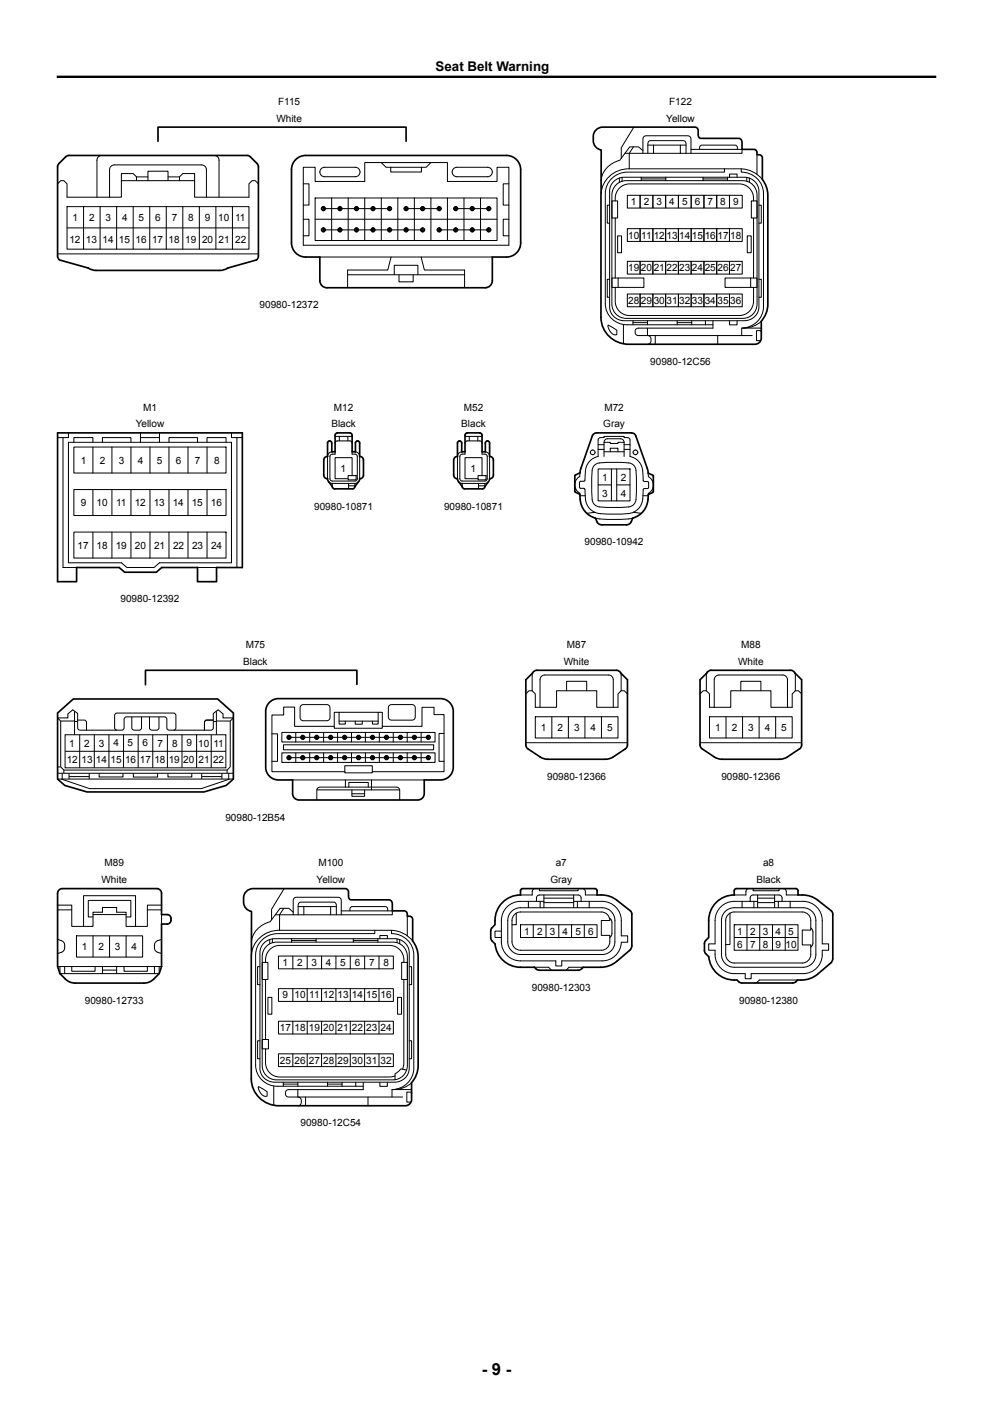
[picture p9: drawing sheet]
<svg xmlns="http://www.w3.org/2000/svg" width="210mm" height="297mm" viewBox="0 0 210 297" stroke-linecap="round" stroke-linejoin="round" font-family="sans-serif">
<g fill="none" stroke="#000" stroke-width=".21">
<path d="M12.2 38.9l.6-.7h.7l.7 .7v2.8h11.5v-3.5h15.5v3.5h11.5v-2.8l.6-.7h.7l.6 .7M21.5 32.9a1 1 0 0 0-1 1v7.8M28.9 38.2v-.8l-.7-.7h-2.5v1.5M28.9 37.4h2.4M31.3 38.2v-2h4.2v2M35.5 37.4h2.5M38 38.2v-.8l.7-.7h2.5v1.5M45.3 32.9a1 1 0 0 1 1 1v7.8M64.1 35.4h2.5v3h10.5v-4h17.5v4h10.5v-3h2.5v16.5h-43.5zM64.1 38.9h1.2v4.5h-1.2M67.9 35.7l.7-.3h6.5a1 1 0 0 1 1 1 1 1 0 0 1-1 1h-6.5a1 1 0 0 1-.9-.6 1 1 0 0 1 .2-1.1zM80.6 34.4l1 1h8.5l1-1"/>
<path d="M82.6 35.4v1h6.5v-1M95.9 35.7l.7-.3h6.5a1 1 0 0 1 1 1 1 1 0 0 1-1 1h-6.5a1 1 0 0 1-.9-.6 1 1 0 0 1 .2-1.1zM107.6 38.9h-1.2v4.5h1.2M129.6 38.6a3.2 3.2 0 0 1 2.4-1.1h25.4a3 3 0 0 1 3.1 2.9v24.5a3 3 0 0 1-3.1 2.9h-25.4a3 3 0 0 1-3.1-2.9v-24.5l.1-.7zM130.5 38.9l1.2-.6 .7-.1h24.7a3 3 0 0 1 3 3.1v23a3 3 0 0 1-3 3h-24.7a3 3 0 0 1-3-3v-23a3.1 3.1 0 0 1 1.1-2.4zM131 37.7v.9M131.6 37.5v.8M134 31.1l-.9 1.3v3.3M134 26.9l-2.6 4.3v2.3M135.6 37.9h5.2M135.6 37.5v.7M136 31.9l-1-.8h-1.8l-2.1 2.8a5 5 0 0 0-4 4.4"/>
<path d="M136 32.4v-3a.67 .67 0 0 1 .6-.7h8.9a.67 .67 0 0 1 .6 .7v3M137 32.4v-2a.62 .62 0 0 1 .5-.6h7a.62 .62 0 0 1 .6 .6v2M137 30.7h8.1M138.2 30.7v1.7M140.8 37.5v.7M143.9 30.7v1.7M146.1 31.6h10.8v.8h-24.7M148 31.6v-.7l.5-.2h6.9l.5 .2v.7M148.7 37.5v.7M148.7 37.9h5.2M153.2 35.7v.7h-20.5a4.6 4.6 0 0 0-4.7 4.5v23.3a4.5 4.5 0 0 0 4.7 4.5h18.1M153.9 37.5v.7"/>
<path d="M154.3 37.5v-.7h1.6v.7M156.8 35.7v.7a4.6 4.6 0 0 1 4.7 4.5v24a4.6 4.6 0 0 1-4.6 4.5v1.6M157.9 37.5v.8M158.5 37.7v.9M160.1 32.7v4.2M161.2 38a6 6 0 0 0-4.7-2.3h-23.5a5.8 5.8 0 0 0-5.9 5.3M12.2 53.7h42.4M14.2 43.7h38.5v9h-38.5zM14.2 48.2h38.5M17.7 43.7v9M21.2 43.7v9M23.2 41.7v-5.8a1 1 0 0 1 1-1h18.5a1 1 0 0 1 1 1v5.8"/>
<path d="M24.7 43.7v9M28.2 43.7v9M31.7 43.7v9M35.2 43.7v9M38.7 43.7v9M42.2 43.7v9M45.7 43.7v9M49.2 43.7v9M64.1 46.4h1.2v3.5h-1.2M66.6 41.9h38.5v9h-38.5zM66.6 46.4h38.5M67.6 54.4h36.5"/>
<path d="M68.3 44.4v-.6h.2v.6M68.3 48.9v-.6h.2v.6M68.4 44.1h14M68.4 48.6h21M70.1 41.9v9M71.8 44.4v-.6h.2v.6M71.8 48.9v-.6h.2v.6M73.5 58.1h24.7M73.6 41.9v9M75.3 44.4v-.6h.2v.6M75.3 48.9v-.6h.2v.6M77.1 41.9v9"/>
<path d="M78.8 44.4v-.6h.2v.6M78.8 48.9v-.6h.2v.6M80.6 41.9v9M82.3 44.4v-.6h.2v.6M82.3 48.9v-.6h.2v.6M82.7 54.4l-.7 2.7h-8.5v3.8M83.4 58.1v-2h5v2M84.1 41.9v9M84.4 58.1v1.5h3v-1.5M85.8 44.4v-.6h.2v.6M85.8 48.9v-.6h.2v.6M85.9 44.1h7"/>
<path d="M87.6 41.9v9M89.1 54.4l.7 2.7h8.4v3.8M89.3 44.4v-.6h.2v.6M89.3 48.9v-.6h.2v.6M91.1 41.9v9M92.8 44.4v-.6h.2v.6M92.8 48.9v-.6h.2v.6M92.9 48.6h10.5M94.6 41.9v9M96.3 44.4v-.6h.2v.6M96.3 48.9v-.6h.2v.6M96.4 44.1h7"/>
<path d="M98.1 41.9v9M99.8 44.4v-.6h.2v.6M99.8 48.9v-.6h.2v.6M100.3 48.6a.45 .45 0 0 1-.6 .4 .45 .45 0 0 1-.2-.7 .45 .45 0 0 1 .8 .1v.2M100.3 44.1a.45 .45 0 0 0-.6-.4 .45 .45 0 0 0-.2 .7 .45 .45 0 0 0 .8 0v-.3M101.6 41.9v9M103.3 44.4v-.6h.2v.6M103.3 48.9v-.6h.2v.6M107.6 46.4h-1.2v3.5h1.2M128.9 43.4h-.5v3.8h.5M128.9 59.1h-.5v3.8h.5M129.4 58.8h6.8v2h-6.8z"/>
<path d="M129.4 42.5h1.2v3.6h-1.2zM130.1 42.5a3.1 3.1 0 0 1 3-3.6h23.3a3.1 3.1 0 0 1 3 3.6M130.1 46.1v12.7M130.6 49.9h.8v3.6h-.8zM130.7 58.8v2M132.7 41.3h2.7v2.7h-2.7zM132.7 48.4h2.7v2.7h-2.7zM132.7 55.3h2.7v2.7h-2.7zM135.4 41.3h2.7v2.7h-2.7zM135.4 48.4h2.7v2.7h-2.7zM135.4 55.3h2.7v2.7h-2.7zM138.1 41.3h2.7v2.7h-2.7z"/>
<path d="M138.1 48.4h2.7v2.7h-2.7zM138.1 55.3h2.7v2.7h-2.7zM140.8 41.3h2.7v2.7h-2.7zM140.8 48.4h2.7v2.7h-2.7zM140.8 55.3h2.7v2.7h-2.7zM143.5 41.3h2.7v2.7h-2.7zM143.5 48.4h2.7v2.7h-2.7zM143.5 55.3h2.7v2.7h-2.7zM146.2 41.3h2.7v2.7h-2.7zM146.2 48.4h2.7v2.7h-2.7zM146.2 55.3h2.7v2.7h-2.7zM148.9 41.3h2.7v2.7h-2.7z"/>
<path d="M148.9 48.4h2.7v2.7h-2.7zM148.9 55.3h2.7v2.7h-2.7zM151.6 41.3h2.7v2.7h-2.7zM151.6 48.4h2.7v2.7h-2.7zM151.6 55.3h2.7v2.7h-2.7zM153.3 58.8h6.8v2h-6.8zM154.3 41.3h2.7v2.7h-2.7zM154.3 48.4h2.7v2.7h-2.7zM154.3 55.3h2.7v2.7h-2.7zM158 49.9h.9v3.6h-.9zM158.8 58.8v2M158.9 42.5h1.2v3.6h-1.2z"/>
<path d="M159.4 46.1v12.7M160.5 43.4h.5v3.8h-.5M160.5 59.1h.5v3.8h-.5M128.6 68.8l1.8 1.1v.9a1.61 1.61 0 0 1-1.8-1.6zM130.1 60.8v2.9a3 3 0 0 0 3 3h23.3a3 3 0 0 0 3-3v-2.9M131.8 68.6v4.1M132.7 62.2h2.7v2.7h-2.7zM133.9 68.3h3M133.9 67.8v.9M135.4 62.2h2.7v2.7h-2.7zM136.9 67.8v.9M136.9 69.4v1.6"/>
<path d="M137 71h22.1M138.1 62.2h2.7v2.7h-2.7zM138.6 71v1.8M140.8 62.2h2.7v2.7h-2.7zM143.2 67.8v.9M143.2 68.3h3.1M143.5 62.2h2.7v2.7h-2.7zM146.2 62.2h2.7v2.7h-2.7zM146.3 67.8v.9M148.9 62.2h2.7v2.7h-2.7zM149.2 67.8v.9M150.8 67.9v1.5h-15.8a.79 .79 0 0 0-.7 .8 .79 .79 0 0 0 .7 .8h2a.96 .96 0 0 1 .7 .9 .96 .96 0 0 1-.7 .9"/>
<path d="M151.6 62.2h2.7v2.7h-2.7zM151.8 71v1.8M154.3 62.2h2.7v2.7h-2.7zM154.3 67.9v.8h1.6v-.8M157 69.4h4M161 68l-.9 .6-1.1 .5-1.9 .3M161 69.9h-1v2.2h.8M13.3 92.6v27.5h2.9M14.5 91.6v1h-2.3M14.5 93.6h34.5v25.5h-15.3l-1.1 1h-5.8l-1.1-1h-11.2zM15.6 94.6h32.2v5.5h-32.2zM15.6 93.6v-1h4v1"/>
<path d="M19.6 94.6v5.5M21.7 93.6v-1h6v1M23.7 94.6v5.5M27.7 94.6v5.5M29.7 92.6h4M29.7 91.6v2M31.7 94.6v5.5M33.7 91.6v2M35.7 93.6v-1h6.1v1M35.7 94.6v5.5M39.8 94.6v5.5M43.8 93.6v-1h4v1"/>
<path d="M43.8 94.6v5.5M49 91.6v1h2.3M50.1 92.6v27.5M69.3 96.6v4.7M70.2 95.6a.99 .99 0 0 0-.9 1M70.9 95.6v.5h-.9l-.2 .5v4.9l.5 .3h4.8l.4-.3 .1-.2v-4.7l-.3-.5h-.8v-.5M70.9 92.3h3.6M71.8 92.3v1M73.6 92.3v1M74.5 93.8l-.3-.5h-.2h-2.6l-.5 .2v.3M75.2 95.6a.99 .99 0 0 1 .9 1v4.7M96.7 96.6v4.7"/>
<path d="M97.6 95.6a.99 .99 0 0 0-.9 1M98.3 95.6v.5h-.8l-.3 .5v4.7l.1 .2 .4 .3h4.8l.5-.3v-4.9l-.2-.5h-.3M98.3 92.3h3.6M99.2 92.3v1M101 92.3v1M101.9 93.8l-.2-.5h-.3h-2.6l-.4 .2-.1 .3M101.9 95.6v.5h.6M102.6 95.6a.99 .99 0 0 1 .9 1v4.7M125.9 98.3a11.3 11.3 0 0 1 4.7-.5h.8a3.4 3.4 0 0 1 2.8 .8 12 12 0 0 1 .4 4.7v.8a3.4 3.4 0 0 1-.8 2.8 11.5 11.5 0 0 1-4.7 .5l-.7-.1a3.4 3.4 0 0 1-2.8-.7 11.9 11.9 0 0 1-.5-4.8v-.7a3.5 3.5 0 0 1 .8-2.8zM126.5 99.2h6.7v6.8h-6.7zM126.5 94.1h1.2M126.5 95.1h1.2"/>
<path d="M126.6 92.8l.4-.2h.6l.2-.3h4.1l.2 .3h.9l.2 .5v3.5a3.7 3.7 0 0 1 2.8 4.2l.1 1 .8 .1 .3 .2-.1 1.2-.8 .1-.3 .2a7.2 7.2 0 0 1-.8 3.8 4.4 4.4 0 0 1-3.9 1.3 17.5 17.5 0 0 1-5.7-.4 4 4 0 0 1-1.9-3.9l-.1-1-.8-.1-.2-.2v-1.2l.9-.1 .2-.2a7.6 7.6 0 0 1 .7-3.7 3.3 3.3 0 0 1 2.1-1.3zM127.7 93.6a.75 .75 0 0 1 .8-.8h2.7a.75 .75 0 0 1 .8 .8M127.7 95.6h4.3M129.1 95.6v-.8h1.6v.8M129.3 99.2v6.8M130.4 99.2v6.8M132 94.1h1.2M132 95.1h1.2M132 96.6v-3h-1.3v.2h-1.6v-.2h-1.4v3M15.6 103.6h32.2v5.5h-32.2zM15.6 112.6h32.2v5.5h-32.2zM19.6 103.6v5.5"/>
<path d="M19.6 112.6v5.5M23.7 103.6v5.5M23.7 112.6v5.5M27.7 103.6v5.5M27.7 112.6v5.5M31.7 103.6v5.5M31.7 112.6v5.5M35.7 103.6v5.5M35.7 112.6v5.5M39.8 103.6v5.5M39.8 112.6v5.5M43.8 103.6v5.5"/>
<path d="M43.8 112.6v5.5M69.6 102l.7 .3M70.3 102.3h4.8M70.3 102.3v.6M73.6 100.6h1.7v.9h-1.7zM73.7 102.3v1.1M73.7 102.8h1.4M74.5 100.6v-3.8h-3.6v4.5h2.7M75.1 102.3v.6M75.8 102l-.7 .3M97 102l.7 .3M97.7 102.3h4.8"/>
<path d="M97.7 102.3v.6M101.1 100.6h1.7v.9h-1.7zM101.2 102.8h1.3M101.2 102.3v1.1M101.9 100.6v-3.8h-3.6v4.5h2.8M102.5 102.3v.6M103.2 102l-.7 .3M122.6 104.9h1.2M122.7 100a1.04 1.04 0 0 1-.5 1.1 2.19 2.19 0 0 0 .4 3.3v.2M125.8 108.4l-1.7 .2M126.5 102.6h2.8M130.4 102.6h2.8"/>
<path d="M133.8 109.6l-3.9 .3-4-.3M133.9 108.4l1.7 .2M136 104.9h1.1M137.1 100.1v.2a.64 .64 0 0 0 .5 .9 2.13 2.13 0 0 1-.5 3.3v.1M41.8 120.1h4M12.8 152.5l-.6-.6h2.2v-.9l1-.9 1 .8v3.1l.3 .4 .2 .1 9.1-.1 .2-.4 .1-2.1 .4-.3 8.3 .1 .3 .4 .1 2.1 .4 .3h8.8l.4-.3 .1-.2v-3.1l1-.8 1.1 .9v.9h2.2l-.7 .6M12.8 152.5h3M12.8 152.5v9.7M13.8 155.4h34v7h-34zM13.8 158.9h34M15.8 150.4v5M15.8 152.6h.6"/>
<path d="M16.4 152.3h1.4l.4 .3 .1 1.9M16.9 155.4v7M19.9 155.4v7M23 155.4v7M24.7 154.5l-.2-.1-.3-.4v-2.7l.1-.2 .4-.3 12.3 .1 .2 .4v2.7l-.1 .2-.4 .3M26.1 155.4v7M27.9 151.6v2.4l.2 .4 .3 .1h1l.5-.3v-2.6M29.2 155.4v7M31.6 151.6v2.4l.3 .4 .2 .1h1l.5-.3v-2.6M32.3 155.4v7M35.4 155.4v7M38.5 155.4v7"/>
<path d="M41.6 155.4v7M44.7 155.4v7M45.1 152.3h-1.4l-.4 .3-.1 1.9M45.1 152.6h.7M45.8 152.5h2.9M45.8 150.4v5M48.7 152.5v9.7l-.7 .7M57.5 155.2h1.2v5.8h-1.2M59.6 154.9h32.4v2.1h-32.4zM59.6 159.3h32.4v2h-32.4zM59.9 157.6h31.8v1h-31.8zM61 156.3v-.6h.2v.6"/>
<path d="M61.1 156h29.5M62.6 154.9v2.1M62.6 159.3v2M63.7 149.2l.4-.2h5a.67 .67 0 0 1 .7 .7v2.1a.67 .67 0 0 1-.7 .7h-5a.67 .67 0 0 1-.6-.7v-2.1zM63.9 156.3v-.6h.2v.6M65.5 154.9v2.1M65.5 159.3v2M66.9 156.3v-.6h.2v.6M68.4 154.9v2.1M68.4 159.3v2M69.8 156.3v-.6h.2v.6M70.7 150.7h10.2v3.4h-10.2z"/>
<path d="M70.7 153.6h-8.4v-4h-2.3v1.6h-2.5v12h15.4M71.4 154.9v2.1M71.4 159.3v2M71.7 150.7v2.5h1.3v-.7M71.7 152.5h8.3M72.8 156.3v-.6h.2v.6M74.3 154.9v2.1M74.3 159.3v2M75.1 152.5v.7h1.5v-.7M75.7 156.3v-.6h.2v.6M77.3 154.9v2.1M77.3 159.3v2"/>
<path d="M78.7 156.3v-.6h.2v.6M80 150.7v2.5h-1.2v-.7M80.2 154.9v2.1M80.2 159.3v2M80.9 153.6h8.3v-4h2.6v1.6h2.1v12h-15.2M81.6 156.3v-.6h.2v.6M82.3 149.2l.5-.2h4.3a.67 .67 0 0 1 .7 .7v2a.68 .68 0 0 1-.7 .6h-4.3a.67 .67 0 0 1-.7-.6v-2zM83.2 154.9v2.1M83.2 159.3v2M84.6 156.3v-.6h.2v.6M86.1 154.9v2.1M86.1 159.3v2"/>
<path d="M87.5 156.3v-.6h.2v.6M89.1 154.9v2.1M89.1 159.3v2M90.5 156.3v-.6h.2v.6M93.9 155.2h-1.1v5.8h1.1M111.2 146.8l.7-.7h.6l.7 .7v2.8h4.5v-3.5h8.5v3.5h4.5v-2.8l.7-.7h.6l.7 .7M111.2 157.1h21.5M112.6 142.4l-.1 3.7M113.2 151.6h17.5v4.5h-17.5zM114.2 149.6v-5.8a1 1 0 0 1 1-1h13.5a1 1 0 0 1 1 1v5.8M116.7 151.6v4.5M119.8 146.1v-2h4.3v2"/>
<path d="M120.2 151.6v4.5M123.7 151.6v4.5M127.2 151.6v4.5M131.3 142.4l.1 3.7M148 146.8l.7-.7h.7l.6 .7v2.8h4.5v-3.5h8.5v3.5h4.5v-2.8l.7-.7h.7l.6 .7M148 157.1h21.5M149.5 142.4l-.1 3.7M150 151.6h17.5v4.5h-17.5zM151 149.6v-5.8a1 1 0 0 1 1-1h13.5a1 1 0 0 1 1 1v5.8M153.5 151.6v4.5M156.7 146.1v-2h4.2v2M157 151.6v4.5"/>
<path d="M160.5 151.6v4.5M164 151.6v4.5M168.1 142.4l.1 3.7M12.2 163.6h37.2M12.2 164.8h37.2M12.2 162.2h.6M12.8 162.2l.7 .7M13 164.8l5.9 2h23.7l6-2M13.2 163.6v1.2M13.5 162.9h34.5M13.5 162.9v.7M14.6 163.6v1.2"/>
<path d="M14.6 164.3h4.3M18.9 163.6v1.2M21 163.6v.8h5v-.8M28.2 163.6v.8h5.1v-.8M35.5 163.6v.8h5.1v-.8M42.7 164.3h4.2M42.7 163.6v1.2M46.9 163.6v1.2M48 162.9v.7M48.4 163.6v1.2M61 160.6v-.6h.2v.6M61.1 160.3h29.5"/>
<path d="M61.9 165h27.8M63.9 160.6v-.6h.2v.6M66.9 160.6v-.6h.2v.6M67 169.2v-2a.68 .68 0 0 1 .7-.7h16.2a.68 .68 0 0 1 .6 .7v2M67 167.1h17.5M69.8 160.6v-.6h.2v.6M72.8 160.6v-.6h.2v.6M72.9 162h5.8v1.5h-5.8zM73 165v1.5M73.8 166.5v-1h4.1v1M74.4 167.1v1.4h2.7v-1.4M74.4 167.9h2.7"/>
<path d="M75.7 160.6v-.6h.2v.6M78.6 165v2.1M78.7 160.6v-.6h.2v.6M81.6 160.6v-.6h.2v.6M84.6 160.6v-.6h.2v.6M87.5 160.6v-.6h.2v.6M90.5 160.6v-.6h.2v.6M12.2 198.7a1.55 1.55 0 0 1 1.4 .9l.1 .3a1.24 1.24 0 0 1-.7 1.5l-.8 .3M12.2 191.5h3v4.5h2.5M12.2 192.5h3M16.2 198h14v4.5h-14zM17.7 196h2v-3h2v-1h3v1h2v3h2"/>
<path d="M17.7 196v-6.5h11v6.5M19.7 194h-1v-3.5h9v3.5h-1M19.7 198v4.5M19.7 193.5h7M23.2 198v4.5M26.7 198v4.5M31.2 192.5h3M34.2 198.7a1.55 1.55 0 0 0-1.5 .9v.3a1.24 1.24 0 0 0 .6 1.5l.9 .3M34.2 191.5h-3v4.5h-2.5M34.2 193.5v2M55.7 199.7a3.2 3.2 0 0 1 2.4-1.1h25.3a3 3 0 0 1 3.1 2.9v24.5a3 3 0 0 1-3.1 2.9h-25.3a3 3 0 0 1-3.1-2.9v-24.5l.1-.7zM56.6 200l1.2-.6 .6-.1h24.7a3 3 0 0 1 3 3v23.1a3 3 0 0 1-3 3h-24.7a3 3 0 0 1-3-3v-23.1a3.1 3.1 0 0 1 1.2-2.3z"/>
<path d="M57 198.7v1M57.6 198.6v.8M60 192.1l-.9 1.4v3.3M60.1 188l-2.7 4.3v2.3M61.7 198.9h5.1M61.7 198.6v.7M62 192.9l-.9-.8h-1.9l-2.1 2.9a5 5 0 0 0-3.9 4.4M62 193.5v-3a.67 .67 0 0 1 .7-.7h8.8a.67 .67 0 0 1 .7 .7v3M63.1 193.5v-2a.62 .62 0 0 1 .5-.7h7a.62 .62 0 0 1 .5 .7v2M63.1 191.8h8M64.3 191.8v1.7M66.8 198.6v.7"/>
<path d="M69.9 191.8v1.7M72.2 192.7h10.8v.8h-24.8M74 192.7l.1-.7 .4-.2h7l.4 .2 .1 .7M74.7 198.6v.7M74.7 198.9h5.2M79.3 196.8v.7h-20.5a4.6 4.6 0 0 0-4.7 4.5v23.3a4.5 4.5 0 0 0 4.7 4.5h18M79.9 198.6v.7M80.3 198.6v-.7h1.6v.7M82.8 196.8v.7a4.6 4.6 0 0 1 4.7 4.5v24a4.6 4.6 0 0 1-4.6 4.5v1.6M84 198.6v.8M84.5 198.8v.8M86.1 193.8v4.2"/>
<path d="M87.3 199.1a6 6 0 0 0-4.7-2.3h-23.6a5.8 5.8 0 0 0-5.9 5.3M106 197h-1.3v1.3h1.3M108 193a2.69 2.69 0 0 1 2.1-1h17.2a2.7 2.7 0 0 1 2.7 2.7v4.5a2.7 2.7 0 0 1-2.7 2.7h-17.2a2.7 2.7 0 0 1-2.7-2.7v-4.5l.1-.6zM108.8 193.4l.8-.4 .5-.1h17.1a1.8 1.8 0 0 1 1.8 1.8h-1.8v3.2h1.8a2.61 2.61 0 0 1-.9 2.9l-.9 .2h-17.1a1.8 1.8 0 0 1-1.8-1.8v-4.5v-.5zM109.2 193.2v2.4h-.9M110.1 195.6h16.2v2.7h-16.2zM111.7 190.7v1.3M112.8 195.6v2.7M113.2 188a.63 .63 0 0 0-.6 .6v.7h-2.5M113.5 190.7v-.7a.63 .63 0 0 1 .6-.7h8.2a.63 .63 0 0 1 .6 .7v.7M114.1 188v.4h8.2v-.4M114.2 190.7v1.3"/>
<path d="M115 190.7h-4.9a4 4 0 0 0-4.1 4v4.5a4 4 0 0 0 4.1 4.1h7.4v1h1.3v-1h8.5a4 4 0 0 0 4.1-4h1.3v-1.3h-1.3v-3.3a4 4 0 0 0-4.1-4h-6M115 190.9h6.3M115 189.3v2.7M115 190h6.3M115.5 195.6v2.7M118.2 195.6v2.7M120.9 195.6v2.7M121.3 189.3v2.7M122.1 190.7v1.3M123.2 188a.63 .63 0 0 1 .6 .6v.7h2.5M123.6 195.6v2.7M124.6 190.7v1.3"/>
<path d="M128.9 194.2l.4 .4 .1 .5v2.6l-.4 .6M153.2 193a2.69 2.69 0 0 1 2.1-1h14.5a2.7 2.7 0 0 1 2.7 2.7v7.2a2.7 2.7 0 0 1-2.7 2.7h-14.5a2.7 2.7 0 0 1-2.7-2.7v-7.2v-.6zM154 193.4l.8-.4 .5-.1h14.4a1.8 1.8 0 0 1 1.8 1.8v2h-1.8v3.2h1.8a3.5 3.5 0 0 1-.6 3.3l-.8 .4-.4 .1h-14.4a1.8 1.8 0 0 1-1.8-1.8v-7.2v-.5zM154.4 193.2v6.6h-.9M155.3 195.6h13.5v5.4h-13.5zM155.3 198.3h13.5M156.9 190.7v1.3M158 195.6v5.4M158.4 188a.63 .63 0 0 0-.7 .6v.7h-2.4M158.6 190.7v-.7a.63 .63 0 0 1 .7-.7h5.5a.63 .63 0 0 1 .6 .7v.7M159.3 188v.4h5.5v-.4M159.4 190.7v1.3"/>
<path d="M160.2 190.7h-4.9a4 4 0 0 0-4.1 4v5h-1.3v1.3h1.3a4.2 4.2 0 0 0 4.1 5h2.3v1h1.3v-1h10.9a4.2 4.2 0 0 0 4.1-5h1.3v-1.3h-1.3v-5a4 4 0 0 0-4.1-4h-6M160.2 190.9h3.6M160.2 190h3.6M160.2 189.3v2.7M160.7 195.6v5.4M163.4 195.6v5.4M163.8 189.3v2.7M164.6 190.7v1.3M165.7 188a.63 .63 0 0 1 .6 .6v.7h2.5M166.1 195.6v5.4M167.1 190.7v1.3M171.5 196.3l.4 .6v2.6l-.1 .5-.3 .3"/>
<path d="M12.2 204.5h22M12.7 204.5v1.5h21v-1.5M13.7 204.5v1.5M15.2 204.5v1h4.9v-1M21.7 205.2h3M21.7 204.5v1.5M24.7 204.5v1.5M26.2 204.5v1h5v-1M32.7 204.5v1.5M55 204.5h-.5v3.8h.5M55.4 219.9h1.4v2h-1.4zM55.4 203.6h1.3v3.6h-1.3z"/>
<path d="M56.2 203.6a3.1 3.1 0 0 1 3-3.6h23.2a3.1 3.1 0 0 1 3 3.6M56.2 207.2v12.7M56.7 211h.8v3.5h-.8zM58.9 202.2h24.3v2.7h-24.3zM58.9 209.1h24.3v2.7h-24.3zM58.9 216h24.3v2.7h-24.3zM61.9 202.2v2.7M61.9 209.1v2.7M61.9 216v2.7M65 202.2v2.7M65 209.1v2.7M65 216v2.7"/>
<path d="M68 202.2v2.7M68 209.1v2.7M68 216v2.7M71 202.2v2.7M71 209.1v2.7M71 216v2.7M74.1 202.2v2.7M74.1 209.1v2.7M74.1 216v2.7M77.1 202.2v2.7M77.1 209.1v2.7M77.1 216v2.7"/>
<path d="M80.2 202.2v2.7M80.2 209.1v2.7M80.2 216v2.7M84.1 211h.8v3.5h-.8zM84.9 203.6h1.2v3.6h-1.2zM85.4 207.2v17.6l-.3 1.4M86.5 204.5h.5v3.8h-.5M113 204.6h3l.6 .6M123.3 204.6h-3l-.6 .6M168.7 207.3h-8.1l-.6 .5-.4 .1M54.7 229.9l1.8 1v1a1.61 1.61 0 0 1-1.8-1.6zM55 220.2h-.5v3.8h.5"/>
<path d="M56.2 221.9v2.9a3 3 0 0 0 3 3h23.2l1.1-.2M57.9 229.7v4.1M58.9 222.9h24.3v2.7h-24.3zM59.9 229.3h3.1M59.9 228.9v.9M61.9 222.9v2.7M63 228.9v.9M63 230.5v1.6M63.1 232.1h22M64.6 232.1v1.8M65 222.9v2.7M68 222.9v2.7"/>
<path d="M69.3 228.9v.9M69.3 229.3h3M71 222.9v2.7M72.3 228.9v.9M74.1 222.9v2.7M75.2 228.9v.9M76.8 228.9v1.6h-15.8a.79 .79 0 0 0-.6 .8 .79 .79 0 0 0 .6 .8h2.1a.96 .96 0 0 1 .6 .9 .96 .96 0 0 1-.6 .9M77.1 222.9v2.7M77.8 232.1v1.8M80.2 222.9v2.7M80.3 229v.8h1.6v-.8M83.1 230.5h3.9"/>
<path d="M86 226.4l-1.2-.3-1.3 1.1v1.2M86.5 220.2h.5v3.8h-.5M87 229.1l-.9 .6-1 .5-1.9 .3M87 231h-1v2.1h.9"/>
<circle cx="68.4" cy="48.6" r=".45"/>
<circle cx="68.4" cy="48.6" r=".34"/>
<circle cx="68.4" cy="44.1" r=".45"/>
<circle cx="68.4" cy="44.1" r=".34"/>
<circle cx="71.9" cy="48.6" r=".45"/>
<circle cx="71.9" cy="48.6" r=".34"/>
<circle cx="71.9" cy="44.1" r=".45"/>
<circle cx="71.9" cy="44.1" r=".34"/>
<circle cx="75.4" cy="48.6" r=".45"/>
<circle cx="75.4" cy="48.6" r=".34"/>
<circle cx="75.4" cy="44.1" r=".45"/>
<circle cx="75.4" cy="44.1" r=".34"/>
<circle cx="78.9" cy="48.6" r=".45"/>
<circle cx="78.9" cy="48.6" r=".34"/>
<circle cx="78.9" cy="44.1" r=".45"/>
<circle cx="78.9" cy="44.1" r=".34"/>
<circle cx="82.4" cy="48.6" r=".45"/>
<circle cx="82.4" cy="48.6" r=".34"/>
<circle cx="82.4" cy="44.1" r=".45"/>
<circle cx="82.4" cy="44.1" r=".34"/>
<circle cx="85.9" cy="48.6" r=".45"/>
<circle cx="85.9" cy="48.6" r=".34"/>
<circle cx="85.9" cy="44.1" r=".45"/>
<circle cx="85.9" cy="44.1" r=".34"/>
<circle cx="89.4" cy="48.6" r=".45"/>
<circle cx="89.4" cy="48.6" r=".34"/>
<circle cx="89.4" cy="44.1" r=".45"/>
<circle cx="89.4" cy="44.1" r=".34"/>
<circle cx="92.9" cy="48.6" r=".45"/>
<circle cx="92.9" cy="48.6" r=".34"/>
<circle cx="92.9" cy="44.1" r=".45"/>
<circle cx="92.9" cy="44.1" r=".34"/>
<circle cx="96.4" cy="48.6" r=".45"/>
<circle cx="96.4" cy="48.6" r=".34"/>
<circle cx="96.4" cy="44.1" r=".45"/>
<circle cx="96.4" cy="44.1" r=".34"/>
<circle cx="99.9" cy="48.6" r=".34"/>
<circle cx="99.9" cy="44.1" r=".34"/>
<circle cx="103.4" cy="48.6" r=".45"/>
<circle cx="103.4" cy="48.6" r=".34"/>
<circle cx="103.4" cy="44.1" r=".45"/>
<circle cx="103.4" cy="44.1" r=".34"/>
<circle cx="125.3" cy="95.7" r=".5"/>
<circle cx="134.4" cy="95.7" r=".5"/>
<circle cx="61.1" cy="156" r=".45"/>
<circle cx="61.1" cy="156" r=".35"/>
<circle cx="64" cy="156" r=".45"/>
<circle cx="64" cy="156" r=".35"/>
<circle cx="67" cy="156" r=".45"/>
<circle cx="67" cy="156" r=".35"/>
<circle cx="69.9" cy="156" r=".45"/>
<circle cx="69.9" cy="156" r=".35"/>
<circle cx="72.9" cy="156" r=".45"/>
<circle cx="72.9" cy="156" r=".35"/>
<circle cx="75.8" cy="156" r=".45"/>
<circle cx="75.8" cy="156" r=".35"/>
<circle cx="78.8" cy="156" r=".45"/>
<circle cx="78.8" cy="156" r=".35"/>
<circle cx="81.7" cy="156" r=".35"/>
<circle cx="81.7" cy="156" r=".45"/>
<circle cx="84.7" cy="156" r=".45"/>
<circle cx="84.7" cy="156" r=".35"/>
<circle cx="87.6" cy="156" r=".45"/>
<circle cx="87.6" cy="156" r=".35"/>
<circle cx="90.6" cy="156" r=".35"/>
<circle cx="90.6" cy="156" r=".45"/>
<circle cx="61.1" cy="160.3" r=".45"/>
<circle cx="61.1" cy="160.3" r=".35"/>
<circle cx="64" cy="160.3" r=".45"/>
<circle cx="64" cy="160.3" r=".35"/>
<circle cx="67" cy="160.3" r=".45"/>
<circle cx="67" cy="160.3" r=".35"/>
<circle cx="69.9" cy="160.3" r=".45"/>
<circle cx="69.9" cy="160.3" r=".35"/>
<circle cx="72.9" cy="160.3" r=".45"/>
<circle cx="72.9" cy="160.3" r=".35"/>
<circle cx="75.8" cy="160.3" r=".45"/>
<circle cx="75.8" cy="160.3" r=".35"/>
<circle cx="78.8" cy="160.3" r=".45"/>
<circle cx="78.8" cy="160.3" r=".35"/>
<circle cx="81.7" cy="160.3" r=".35"/>
<circle cx="81.7" cy="160.3" r=".45"/>
<circle cx="84.7" cy="160.3" r=".45"/>
<circle cx="84.7" cy="160.3" r=".35"/>
<circle cx="87.6" cy="160.3" r=".45"/>
<circle cx="87.6" cy="160.3" r=".35"/>
<circle cx="90.6" cy="160.3" r=".35"/>
<circle cx="90.6" cy="160.3" r=".45"/>
</g>
<g fill="none" stroke="#000" stroke-width=".35">
<path d="M13.9 33.2l.7-.3h37.6l.5 .1 1.7 1.6 .2 .7v18.9l-.1 .4-.3 .4-6 1.7-1 .4-.7 .1h-26.5l-7.4-2.2-.3-.4-.1-.4v-18.9l.3-.7zM33.4 29.9v-3h52.5v3M62.3 34a2.99 2.99 0 0 1 2.3-1.1h42.5a3 3 0 0 1 3 3v15.5a3 3 0 0 1-3 3h-3v5a1.5 1.5 0 0 1-1.5 1.5h-33.5a1.5 1.5 0 0 1-1.5-1.5v-5h-3a3 3 0 0 1-3-3v-15.5l.1-.7zM126.1 27.5l.8-.5 .6-.1h19.5a.71 .71 0 0 1 .7 .7v1a.66 .66 0 0 0 .5 .7h8a.8 .8 0 0 1 .7 .8v1.5h2.5a.67 .67 0 0 1 .7 .7v.4a.84 .84 0 0 1 1.1 .7v4.6l.9 1.5 .3 1.8v23l-.3 1.8-.5 1-.6 .9v3.5a1.32 1.32 0 0 1-1.4 1.3h-26.6a5.8 5.8 0 0 1-5.9-5.7v-35.4a2.21 2.21 0 0 1-1.6-2.8v-.6zM12.2 91.6h39.1v28.5h-5.5v2.9h-4v-2.9h-7.6l-1.1 1h-6.7l-1.2-1h-9v2.9h-4zM69.3 96.6v-2.9a.45 .45 0 0 1 .4-.4 .45 .45 0 0 1 .5 .4v1.9h.7v-3.5v-.3l.5-.2h2.6l.4 .2 .1 3.8h.7v-1.9a.45 .45 0 0 1 .4-.4 .45 .45 0 0 1 .5 .4v2.9M69.3 96.6h-.1a.75 .75 0 0 0-.7 .7v3.2a.75 .75 0 0 0 .8 .8 2.53 2.53 0 0 0 1 1.6l.2 .4 .3 .1h3.8l.4-.2 .1-.3a2.53 2.53 0 0 0 1-1.6 .75 .75 0 0 0 .8-.8v-3.2a.75 .75 0 0 0-.8-.7M96.7 96.6v-2.9a.45 .45 0 0 1 .5-.4 .45 .45 0 0 1 .4 .4v1.9h.7v-3.5l.1-.3 .4-.2h2.6l.5 .2v3.8h.7v-1.9a.45 .45 0 0 1 .5-.4 .45 .45 0 0 1 .4 .4v2.9M96.7 96.6a.75 .75 0 0 0-.8 .7v3.2a.75 .75 0 0 0 .8 .8 2.53 2.53 0 0 0 1 1.6l.3 .4 .2 .1h3.8l.5-.2v-.3a2.53 2.53 0 0 0 1-1.6h.1a.75 .75 0 0 0 .7-.8v-3.2a.75 .75 0 0 0-.8-.7M125.4 92l.8-.4h7.3a.98 .98 0 0 1 1 .6l2.4 6.8 .2 1.1 .9 .4 .2 .3v3.1l-.2 .3-.9 .4a4.7 4.7 0 0 1-3.3 5 1.49 1.49 0 0 1-1.3 1.4h-5.2a1.39 1.39 0 0 1-1.4-1.4 4.8 4.8 0 0 1-3.3-5l-.9-.5-.1-.2v-3.2l.1-.2 1-.5 .2-1zM12.2 150.8l3.3-2.9h30.5l3.4 2.9v14l-1.6 1.4-4.7 1.3h-24.7l-4.7-1.3-1.5-1.4zM57.2 148.4l1.1-.5 .6-.1h34.3a2.7 2.7 0 0 1 2.7 2.7v11.8a2.7 2.7 0 0 1-2.7 2.7h-3.5v2.9a1.35 1.35 0 0 1-1.3 1.3h-25.2a1.35 1.35 0 0 1-1.3-1.3v-2.9h-3a2.7 2.7 0 0 1-2.7-2.7v-11.8a2.7 2.7 0 0 1 1-2.1z"/>
<path d="M75.5 144.8v-3h-44.7v3.1M112.8 142.1l.7-.3h16.9l.5 .1 1.8 1.9v13.8l-.3 .6-3 2.1-1.4 .3h-12.5l-1-.3-2.8-1.9-.4-.3-.1-.5v-13.8zM167.2 141.8h-16.8l-.8 .3-1.6 1.7v13.8l.3 .6 3.1 2.1 1.3 .3h12.5l1-.3 3.1-2.1 .2-.6v-13.8l-1.6-1.7-.7-.3M12.5 188.3l.7-.3h20a1 1 0 0 1 1 1v4.5h1.2a1.02 1.02 0 0 1 .8 1 1.02 1.02 0 0 1-.8 1h-1.2v9l-.5 1.5a4 4 0 0 1-3.3 2h-14.5l-.9-.2a4.6 4.6 0 0 1-2.8-3.3v-15.5zM52.1 188.6l.9-.6h.5h19.5a.71 .71 0 0 1 .7 .7v.9a.66 .66 0 0 0 .6 .8h8a.8 .8 0 0 1 .7 .8v1.5h2.5a.67 .67 0 0 1 .6 .7v.4a.84 .84 0 0 1 1.2 .7v4.6l.8 1.5 .3 1.8v23l-.3 1.7-.4 1.1-.7 .9v3.5a1.32 1.32 0 0 1-1.3 1.3h-26.7a5.8 5.8 0 0 1-5.9-5.7l.1-35.4a2.21 2.21 0 0 1-1.7-2.9l.1-.5zM106.3 190.9a5.4 5.4 0 0 1 3.8-1.6v-1.1l.4-.2h15.3l.4 .2 .1 1.1 1.5 .1 1.7 .4 3.8 2.9 .3 .4v6.9l-.1 .6-3 2.7-1.1 .7-1.8 .6h-4.3l-.5 .5-.5 .1h-8.2l-.5-.1-.6-.5a9 9 0 0 1-5.5-.6 5.5 5.5 0 0 1-2.8-4.3 1.61 1.61 0 0 1-.9-1.3v-1.5a1.61 1.61 0 0 1 .9-1.3 5.7 5.7 0 0 1 1.6-4.7zM151.5 190.9a5.4 5.4 0 0 1 3.8-1.6v-1.1l.4-.2h12.6l.4 .2 .1 1.1 1.5 .1 1.7 .4 3.8 2.9 .3 .7v9.6l-.5 .7-3.1 2.7-1.7 .8-2.1 .1-.6 .5-.5 .1h-10.7l-.5-.1-.5-.5a5.5 5.5 0 0 1-6-4.9 1.61 1.61 0 0 1-.9-1.3v-1.5a1.61 1.61 0 0 1 .9-1.3v-3.6a5.4 5.4 0 0 1 1.6-3.8z"/>
</g>
<path d="M12 16.2h186" fill="none" stroke="#000" stroke-width=".5"/>
<text font-size="3.5" x="101.9" y="290.9">- 9 -</text>
<text font-size="2.8" x="92.1" y="15.1">Seat Belt Warning</text>
<g font-size="2.1">
<text x="58.8" y="22.2">F115</text>
<text x="141.5" y="22.2">F122</text>
<text x="58.4" y="25.7">White</text>
<text x="140.9" y="25.7">Yellow</text>
<text x="15.3" y="46.8">1</text>
<text x="18.8" y="46.8">2</text>
<text x="22.3" y="46.8">3</text>
<text x="25.8" y="46.8">4</text>
<text x="29.3" y="46.8">5</text>
<text x="32.8" y="46.8">6</text>
<text x="36.3" y="46.8">7</text>
<text x="39.8" y="46.8">8</text>
<text x="43.3" y="46.8">9</text>
<text x="46.2" y="46.8">10</text>
<text x="49.7" y="46.8">11</text>
<text x="133.4" y="43.4">1</text>
<text x="136.1" y="43.4">2</text>
<text x="138.8" y="43.4">3</text>
<text x="141.5" y="43.4">4</text>
<text x="144.2" y="43.4">5</text>
<text x="146.9" y="43.4">6</text>
<text x="149.6" y="43.4">7</text>
<text x="152.3" y="43.4">8</text>
<text x="155" y="43.4">9</text>
<text x="14.7" y="51.3">12</text>
<text x="18.2" y="51.3">13</text>
<text x="21.7" y="51.3">14</text>
<text x="25.2" y="51.3">15</text>
<text x="28.7" y="51.3">16</text>
<text x="32.2" y="51.3">17</text>
<text x="35.7" y="51.3">18</text>
<text x="39.2" y="51.3">19</text>
<text x="42.7" y="51.3">20</text>
<text x="46.2" y="51.3">21</text>
<text x="49.7" y="51.3">22</text>
<text x="132.8" y="50.5">10</text>
<text x="135.6" y="50.5">11</text>
<text x="138.2" y="50.5">12</text>
<text x="140.9" y="50.5">13</text>
<text x="143.6" y="50.5">14</text>
<text x="146.3" y="50.5">15</text>
<text x="149" y="50.5">16</text>
<text x="151.7" y="50.5">17</text>
<text x="154.4" y="50.5">18</text>
<text x="132.8" y="57.3">19</text>
<text x="135.5" y="57.3">20</text>
<text x="138.2" y="57.3">21</text>
<text x="140.9" y="57.3">22</text>
<text x="143.6" y="57.3">23</text>
<text x="146.3" y="57.3">24</text>
<text x="149" y="57.3">25</text>
<text x="151.7" y="57.3">26</text>
<text x="154.4" y="57.3">27</text>
<text x="54.9" y="65.2">90980-12372</text>
<text x="132.8" y="64.3">28</text>
<text x="135.5" y="64.3">29</text>
<text x="138.2" y="64.3">30</text>
<text x="140.9" y="64.3">31</text>
<text x="143.6" y="64.3">32</text>
<text x="146.3" y="64.3">33</text>
<text x="149" y="64.3">34</text>
<text x="151.7" y="64.3">35</text>
<text x="154.4" y="64.3">36</text>
<text x="137.5" y="77.2">90980-12C56</text>
<text x="30.2" y="86.9">M1</text>
<text x="70.6" y="86.9">M12</text>
<text x="98.1" y="86.9">M52</text>
<text x="127.8" y="86.9">M72</text>
<text x="28.7" y="90.4">Yellow</text>
<text x="70.1" y="90.4">Black</text>
<text x="97.6" y="90.4">Black</text>
<text x="127.6" y="90.4">Gray</text>
<text x="17.1" y="98.1">1</text>
<text x="21.1" y="98.1">2</text>
<text x="25.1" y="98.1">3</text>
<text x="29.2" y="98.1">4</text>
<text x="33.2" y="98.1">5</text>
<text x="37.2" y="98.1">6</text>
<text x="41.2" y="98.1">7</text>
<text x="45.3" y="98.1">8</text>
<text x="72" y="99.9">1</text>
<text x="99.5" y="99.9">1</text>
<text x="127.3" y="101.7">1</text>
<text x="131.3" y="101.7">2</text>
<text x="17.1" y="107.1">9</text>
<text x="20.4" y="107.1">10</text>
<text x="24.5" y="107.1">11</text>
<text x="28.5" y="107.1">12</text>
<text x="32.5" y="107.1">13</text>
<text x="36.5" y="107.1">14</text>
<text x="40.6" y="107.1">15</text>
<text x="44.6" y="107.1">16</text>
<text x="66.4" y="107.8">90980-10871</text>
<text x="93.9" y="107.8">90980-10871</text>
<text x="127.3" y="105">3</text>
<text x="131.3" y="105">4</text>
<text x="16.4" y="116.1">17</text>
<text x="20.4" y="116.1">18</text>
<text x="24.5" y="116.1">19</text>
<text x="28.5" y="116.1">20</text>
<text x="32.6" y="116.1">21</text>
<text x="36.6" y="116.1">22</text>
<text x="40.6" y="116.1">23</text>
<text x="44.6" y="116.1">24</text>
<text x="123.6" y="115.4">90980-10942</text>
<text x="25.5" y="127.4">90980-12392</text>
<text x="52" y="137.1">M75</text>
<text x="119.9" y="137.1">M87</text>
<text x="156.7" y="137.1">M88</text>
<text x="51.4" y="140.6">Black</text>
<text x="119.2" y="140.6">White</text>
<text x="156.1" y="140.6">White</text>
<text x="114.4" y="154.7">1</text>
<text x="117.9" y="154.7">2</text>
<text x="121.4" y="154.7">3</text>
<text x="124.9" y="154.7">4</text>
<text x="128.4" y="154.7">5</text>
<text x="151.2" y="154.7">1</text>
<text x="154.7" y="154.7">2</text>
<text x="158.2" y="154.7">3</text>
<text x="161.7" y="154.7">4</text>
<text x="165.2" y="154.7">5</text>
<text x="14.1" y="161.4">12</text>
<text x="14.6" y="158">1</text>
<text x="17.2" y="161.4">13</text>
<text x="17.8" y="157.9">2</text>
<text x="20.3" y="161.4">14</text>
<text x="20.9" y="158">3</text>
<text x="23.4" y="161.4">15</text>
<text x="24" y="157.9">4</text>
<text x="26.4" y="161.4">16</text>
<text x="27" y="157.9">5</text>
<text x="29.6" y="161.4">17</text>
<text x="30.1" y="157.9">6</text>
<text x="32.6" y="161.4">18</text>
<text x="33.3" y="158">7</text>
<text x="35.7" y="161.4">19</text>
<text x="36.4" y="157.9">8</text>
<text x="38.7" y="161.4">20</text>
<text x="39.4" y="157.9">9</text>
<text x="41.9" y="158">10</text>
<text x="42" y="161.4">21</text>
<text x="45.1" y="161.4">22</text>
<text x="45.1" y="157.9">11</text>
<text x="115.7" y="165">90980-12366</text>
<text x="152.6" y="165">90980-12366</text>
<text x="47.7" y="173.6">90980-12B54</text>
<text x="22.1" y="183.3">M89</text>
<text x="67.3" y="183.3">M100</text>
<text x="117.5" y="183.3">a7</text>
<text x="161.4" y="183.3">a8</text>
<text x="21.5" y="186.8">White</text>
<text x="67" y="186.8">Yellow</text>
<text x="116.4" y="186.8">Gray</text>
<text x="160" y="186.8">Black</text>
<text x="110.9" y="197.7">1</text>
<text x="113.6" y="197.7">2</text>
<text x="116.3" y="197.7">3</text>
<text x="119" y="197.7">4</text>
<text x="121.7" y="197.7">5</text>
<text x="124.4" y="197.7">6</text>
<text x="155.9" y="197.7">1</text>
<text x="158.6" y="197.7">2</text>
<text x="161.3" y="197.7">3</text>
<text x="164" y="197.7">4</text>
<text x="166.7" y="197.7">5</text>
<text x="17.3" y="200.9">1</text>
<text x="20.8" y="200.9">2</text>
<text x="24.3" y="200.9">3</text>
<text x="27.8" y="200.9">4</text>
<text x="155.9" y="200.4">6</text>
<text x="158.6" y="200.4">7</text>
<text x="161.3" y="200.4">8</text>
<text x="164" y="200.4">9</text>
<text x="166.1" y="200.4">10</text>
<text x="59.8" y="204.3">1</text>
<text x="62.9" y="204.3">2</text>
<text x="65.9" y="204.3">3</text>
<text x="68.9" y="204.3">4</text>
<text x="72" y="204.3">5</text>
<text x="75" y="204.3">6</text>
<text x="78" y="204.3">7</text>
<text x="81.1" y="204.3">8</text>
<text x="112.5" y="209.6">90980-12303</text>
<text x="17.9" y="212.3">90980-12733</text>
<text x="59.8" y="211.2">9</text>
<text x="62.3" y="211.2">10</text>
<text x="65.4" y="211.2">11</text>
<text x="68.3" y="211.2">12</text>
<text x="71.4" y="211.2">13</text>
<text x="74.4" y="211.2">14</text>
<text x="77.5" y="211.2">15</text>
<text x="80.5" y="211.2">16</text>
<text x="156.3" y="212.3">90980-12380</text>
<text x="59.2" y="218.1">17</text>
<text x="62.3" y="218.1">18</text>
<text x="65.3" y="218.1">19</text>
<text x="68.3" y="218.1">20</text>
<text x="71.4" y="218.1">21</text>
<text x="74.4" y="218.1">22</text>
<text x="77.5" y="218.1">23</text>
<text x="80.5" y="218.1">24</text>
<text x="59.2" y="225">25</text>
<text x="62.3" y="225">26</text>
<text x="65.3" y="225">27</text>
<text x="68.3" y="225">28</text>
<text x="71.4" y="225">29</text>
<text x="74.4" y="225">30</text>
<text x="77.5" y="225">31</text>
<text x="80.5" y="225">32</text>
<text x="63.6" y="238.3">90980-12C54</text>
</g>
</svg>
